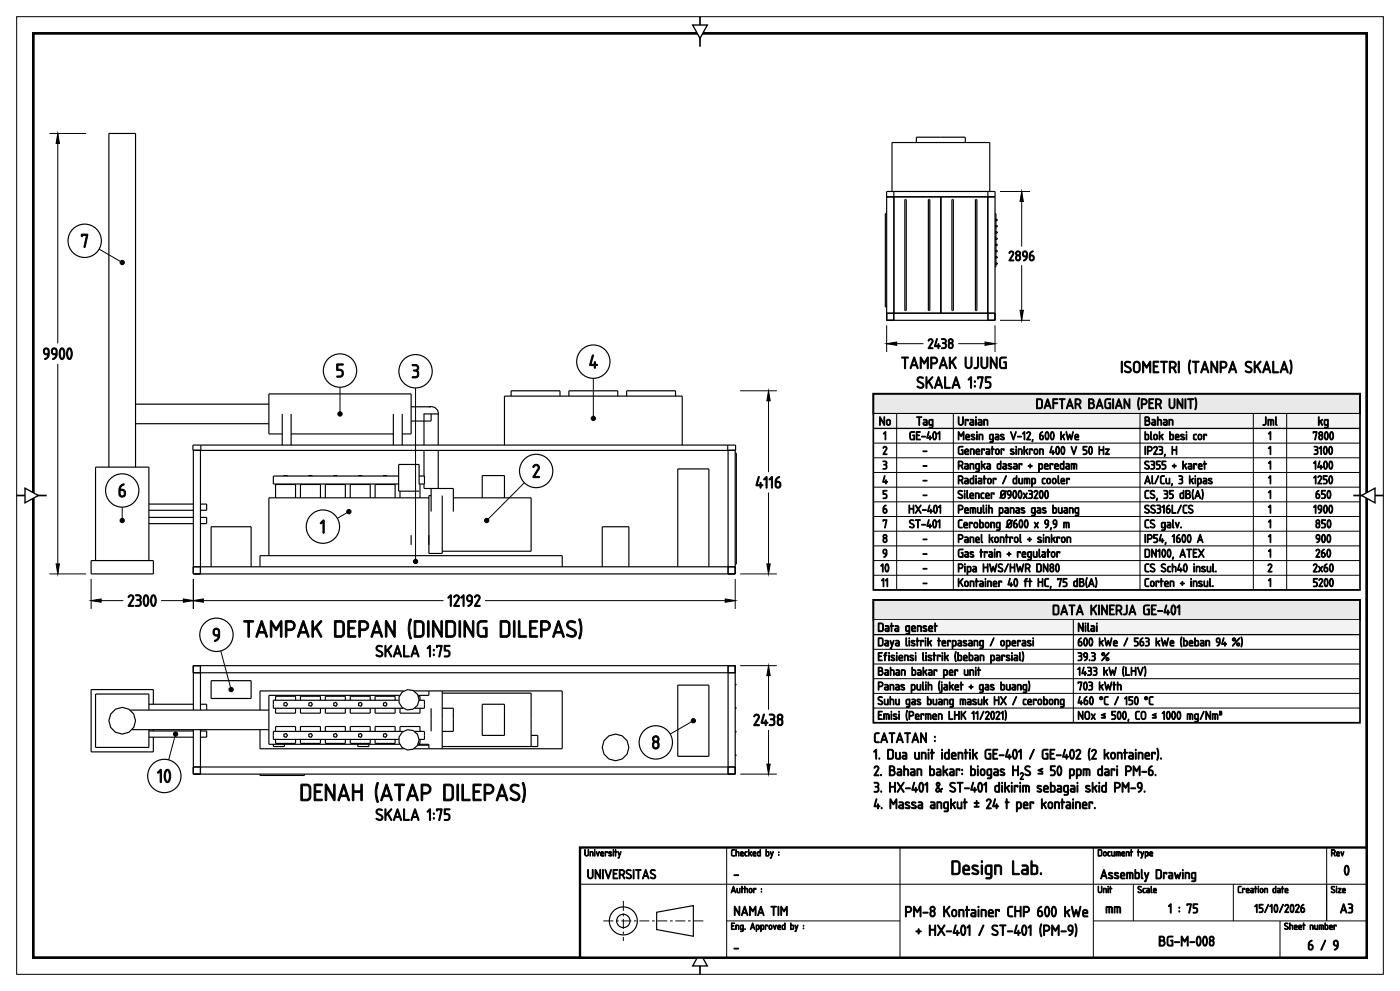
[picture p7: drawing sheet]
<svg xmlns="http://www.w3.org/2000/svg" width="420mm" height="297mm" viewBox="0 0 420 297" stroke-linecap="round" stroke-linejoin="round" font-family="sans-serif">
<path d="M5 5h410v287h-410z" fill="none" stroke="#000" stroke-width=".3"/>
<path d="M10 10h400v277h-400z" fill="none" stroke="#000" stroke-width=".8" stroke-linecap="butt"/>
<path d="M210 5v9" fill="none" stroke="#000" stroke-width=".5"/>
<path d="M207.8 7.5h4.4l-2.2 4z" fill="#fff" stroke="#000" stroke-width=".4"/>
<path d="M210 283v9" fill="none" stroke="#000" stroke-width=".5"/>
<path d="M210 285.5l2.2 4h-4.4z" fill="#fff" stroke="#000" stroke-width=".4"/>
<path d="M5 148.5h9" fill="none" stroke="#000" stroke-width=".5"/>
<path d="M7.5 146.3l4 2.2-4 2.2z" fill="#fff" stroke="#000" stroke-width=".4"/>
<path d="M406 148.5h9" fill="none" stroke="#000" stroke-width=".5"/>
<path d="M408.5 148.5l4-2.2v4.4z" fill="#fff" stroke="#000" stroke-width=".4"/>
<path d="M174 254h236v33h-236z" fill-rule="evenodd" fill="#fff"/>
<path d="M174 254h236v33h-236z" fill="none" stroke="#000" stroke-width=".7" stroke-linecap="butt"/>
<path d="M218 254v33M270 254v33M328 254v33M398 254v22M174 265h236M218 276h52M328 276h82M340 265v11M370 265v11M384 276v11" fill="none" stroke="#000" stroke-width=".3"/>
<g fill="none" stroke="#000" stroke-width=".35">
<path d="M197 273.4l11-2v9.2l-11-2z"/>
<circle cx="187" cy="276" r="4.2"/>
<circle cx="187" cy="276" r="2"/>
</g>
<path d="M181 276h30M187 270v12" fill="none" stroke="#000" stroke-width=".3" stroke-dasharray="3 .8 .8 .8" stroke-linecap="butt"/>
<path d="M262 118h146v6h-146z" fill-rule="evenodd" fill="#e9e9e9"/>
<path d="M262 118h146v6h-146z" fill="none" stroke="#000" stroke-width=".5"/>
<path d="M262 124h146v4.4h-146z" fill-rule="evenodd" fill="#f3f3f3"/>
<path d="M262 128.4h146" fill="none" stroke="#000" stroke-width=".4"/>
<g fill="none" stroke="#000" stroke-width=".3">
<path d="M262 132.8h146M262 137.2h146M269 124v52.8M286 124v52.8M342 124v52.8M376 124v52.8M386 124v52.8M262 141.6h146M262 146h146M262 150.4h146M262 154.8h146M262 159.2h146"/>
<path d="M262 163.6h146M262 168h146M262 172.4h146M262 176.8h146"/>
</g>
<path d="M262 118h146v58.8h-146z" fill="none" stroke="#000" stroke-width=".5"/>
<path d="M262 179.8h146v6h-146z" fill-rule="evenodd" fill="#e9e9e9"/>
<path d="M262 179.8h146v6h-146z" fill="none" stroke="#000" stroke-width=".5"/>
<path d="M262 185.8h146v4.4h-146z" fill-rule="evenodd" fill="#f3f3f3"/>
<path d="M262 190.2h146" fill="none" stroke="#000" stroke-width=".4"/>
<g fill="none" stroke="#000" stroke-width=".3">
<path d="M14.8 40h11M17.3 40v63M17.3 109v63M14.8 172h11M27.3 173.5v9M58 173.5v9M220.6 173.5v9M27.3 180h9.7M48.3 180h84.8M145.5 180h75.1M262 194.6h146M262 199h146"/>
<path d="M322 185.8v30.8M262 203.4h146M262 207.8h146M262 212.2h146M262 216.6h146"/>
</g>
<path d="M262 179.8h146v36.8h-146z" fill="none" stroke="#000" stroke-width=".5"/>
<g fill="none" stroke="#000" stroke-width=".35">
<path d="M266 59v37h32.5v-38.6h-32.5v1.6h32.5M267.6 57.4v-14.7h29.3v14.7M268.1 57.4v38.6M268.2 59v34.9M271.5 59.8h.4v33.3h-.4zM274.9 42.7v-1.6h14.6l.1 1.6M278.5 59.8h.4v33.3h-.4zM282.2 59v34.9M282.3 59v34.9M285.6 59.8h.4v33.3h-.4zM292.8 59.8h-.2v33.3h.2M292.8 59.8h.2l.1 33.3h-.3"/>
<path d="M296.4 57.4l-.1 36.5M296.4 59v37M266 64h-.4v28h.4M282.2 64.5h.1M298.5 64h.3v16h-.3M298.5 78.8h.7v.4h-.7M298.5 65.7h.7v.4h-.7M298.5 67.6h.7v.4h-.7M298.5 69.5h.7v.4h-.7M298.5 71.3h.7v.4h-.7M298.5 73.2h.7v.4h-.7M298.5 75.1h.7v.4h-.7"/>
<path d="M298.5 76.9h.7v.4h-.7M266 93.9h32.5M153.3 118.7v-1.6h14.7v1.6M170.7 118.7v-1.6h14.6v1.6M188 118.7v-1.6h14.7v1.6M32.7 140v-100h8v100M40.7 127h40M40.7 121.1h40M58 135v37h162.6v-37M58 135h162.6M60.1 135v37M60.3 133.4v1.6h-2.4v-1.6h162.8v1.6h-2.4v-1.6"/>
<path d="M84.7 130.1h-4v-12h42.6v12h-2.6M84.7 124.1v9.3M87.3 124.1v9.3M87.3 130.1h30.7M118 124.1v9.3M120.7 124.1v9.3M123.3 121.9h6M127.2 124.1v9.3M127.2 135v7.7M128.7 121.9a2.18 2.18 0 0 1 2.8 2.2h-4.4M129.3 124.1v2.1h-6M131.5 124.1v9.3"/>
<path d="M131.5 135v11.4M151.3 133.4v-14.7h53.4v14.7M218.4 135v37M220.6 135.8h.3v33.3h-.3M44.7 151.1h13.3M44.7 155.1h13.3M44.7 152.9h13.3M44.7 156.9h13.3M60.1 151.1h1.9v1.8h-1.9M60.1 155.1h1.9v1.8h-1.9M82.7 149.2v-4h6v4M85.1 142.5h1.2"/>
<path d="M85.1 145.1v.1M86.3 145.1v.1M90.1 149.2v-4h6v4M92.5 142.5h1.2M92.5 145.1v.1M93.7 145.1v.1M97.6 149.2v-4h6v4M100 142.5h1.2M100 145.1v.1M101.2 145.1v.1M105.1 149.2v-4h6v4M107.5 142.5h1.2"/>
<path d="M107.5 145.1v.1M108.7 145.1v.1M112.5 149.2v-4h6v4M114.9 142.5h1.2M114.9 145.1v.1M116.1 145.1v.1M119.6 142.7h-37.6v2.3l37.6 .1M120 147.2v2M125.7 142.7h1.6v2.3l-1.6 .1M125.7 145.2v-6h-6.1v8h6.1M126 145.2v4M127.2 145.1v1.3h4.3"/>
<path d="M128.7 149.2h-48v17.3M129.3 146.4v6.9M129.3 148.5h-.6v17.4h4v-17.4M131.5 146.4h4.5v6.9M136 149.2h23.3v16h-26.6M144.7 149.2v-6.7h6.6v6.7M27.3 168h18.7v4h-18.7zM28.7 168v-28h16v28M58 169.9h162.6M63.3 169.9v-12h12v12M78 169.9v-3.4h90.7v3.4M123.3 160.4v2.9"/>
<path d="M128.7 160.4v2.9M180.7 169.9v-12h8v12M203.3 169.9v-29.4h9.4v29.4M60.1 199.5v13.3M218.4 199.5v32.5M39.1 212.8h41.6M39.6 218.7h41.1M44.7 212.8v-4.8h-16v16h16v-5.3M44.7 211.1h13.3M44.7 219.1h13.3M46 211.1v-4.4h-18.7v18.6h18.7v-4.4M46 218.7v.4"/>
<path d="M58 212.8v-13.3h162.6v32.5h-162.6v-13.3M58 201.6h162.6M60.1 219.1h1.9v1.8M60.1 211.1h1.9v1.7M60.1 218.7v13.3M63.3 204h12v5.3h-12zM78 218.7v5.7h43.2M80.7 212.8v5.9M80.7 218.7v4.4h39.2M82.7 209.9v-1.2h6v1.2M82.7 212.3v1.4h6v-1.4M82.7 219.2v-1.5h6v1.5"/>
<path d="M85.2 210.7l.7-.2 .4 .6-.4 .5-.7-.2zM90.1 209.9v-1.2h6v1.2M90.1 212.3v1.4h6v-1.4M90.1 219.2v-1.5h6v1.5M92.6 210.7l.7-.2 .4 .6-.4 .5-.7-.2zM97.6 209.9v-1.2h6v1.2M97.6 212.3v1.4h6v-1.4M97.6 219.2v-1.5h6v1.5M100.1 210.7l.7-.2 .4 .6-.4 .5-.7-.2zM105.1 209.9v-1.2h6v1.2M105.1 212.3v1.4h6v-1.4M105.1 219.2v-1.5h6v1.5"/>
<path d="M107.6 210.7l.7-.2 .4 .6-.4 .5-.7-.2zM112.5 209.9v-1.2h6v1.2M112.5 212.3v1.4h6v-1.4M112.5 219.2v-1.5h6v1.5M115 210.7l.7-.2 .4 .6-.4 .5-.7-.2zM119.6 209.9h-37.6v2.4h38.9M119.9 208.4h-39.2v4.4M120 212.3v1.4h6v-1.4M120 219.2v-1.5h6v1.5M120.9 219.2h-38.9v2.4h37.6M121.2 207.1h-43.2v5.7M124.2 207.1h44.5v17.3h-44.5"/>
<path d="M124.4 219.2h2.9v2.4h-1.6M125.5 208.7h.5v1.2M125.7 209.9h1.6v2.4h-2.9M128.7 207.1v1.3h-3.3M129.3 212.3v6.9M132.7 212.3h3.3v6.9M132.7 207.1v17.3M132.7 207.7h26.6v16M132.7 219.2h3.3M144.7 211.1h6.6v9.3h-6.6zM203.3 205.3h9.4v21.4h-9.4zM220.6 219.1l.3 .2-.3 .1"/>
<path d="M220.6 212.1l.3 .1-.3 .2M220.6 205l.3 .2-.3 .1M44.7 220.9h13.3M58 229.9h162.6M60.1 220.9h1.9M78 232v.4h13.3v-.4M82 223.1v.6h3.3v-.6M82.7 221.6v1.2h6v-1.2M85.2 220l.7-.2 .4 .6-.4 .6-.7-.2zM90.1 221.6v1.2h6v-1.2M92.6 220l.7-.2 .4 .6-.4 .6-.7-.2zM97.6 221.6v1.2h6v-1.2"/>
<path d="M100.1 220l.7-.2 .4 .6-.4 .6-.7-.2zM105.1 221.6v1.2h6v-1.2M107.3 223.1v.6h3.4v-.6M107.6 220l.7-.2 .4 .6-.4 .6-.7-.2zM112.5 221.6v1.2h6v-1.2M115 220l.7-.2 .4 .6-.4 .6-.7-.2zM125.3 223.3h3.4M125.4 223.1h3.3v1.3M126 221.6v1.2h-.5M159.3 220.4h2v3.3h-28.6M220.6 226.2l.3 .1-.3 .2"/>
<circle cx="36.7" cy="216" r="4"/>
<circle cx="122.7" cy="209.7" r="3.1"/>
<circle cx="122.7" cy="221.7" r="3.1"/>
<circle cx="184.7" cy="224" r="4"/>
</g>
<path d="M17.3 40l.5 3h-1zM16.8 169h1l-.5 3zM27.3 180l3-.5v1zM58 180l3-.5v1zM55 179.5l3 .5-3 .5zM217.6 179.5l3 .5-3 .5z" fill="#000" stroke="#000" stroke-width=".3"/>
<path d="M11.9 103.4h10.8v5.1h-10.8z" fill-rule="evenodd" fill="#fff"/>
<path d="M222.1 117.1h11M230.6 117.1v24.4M230.6 147.6v24.4M222.1 172h11" fill="none" stroke="#000" stroke-width=".3"/>
<path d="M230.6 117.1l.5 3h-1zM230.1 169h1l-.5 3z" fill="#000" stroke="#000" stroke-width=".3"/>
<path d="M225.7 142h9.7v5.1h-9.7z" fill-rule="evenodd" fill="#fff"/>
<path d="M222.1 199.5h11M230.6 199.5v13.2M230.6 218.8v13.2M222.1 232h11" fill="none" stroke="#000" stroke-width=".3"/>
<path d="M230.6 199.5l.5 3h-1zM230.1 229h1l-.5 3z" fill="#000" stroke="#000" stroke-width=".3"/>
<path d="M225.1 213.2h10.9v5.1h-10.9z" fill-rule="evenodd" fill="#fff"/>
<path d="M300 57.4h9M306.5 57.4v16.5M306.5 79.5v16.5M266 97.5v8M298.5 97.5v8M300 96h9M266 103h11M287.5 103h11" fill="none" stroke="#000" stroke-width=".3"/>
<path d="M306.5 57.4l.5 3h-1zM306 93h1l-.5 3zM266 103l3-.5v1zM295.5 102.5l3 .5-3 .5z" fill="#000" stroke="#000" stroke-width=".3"/>
<path d="M301.7 74.4h9.6v4.6h-9.6z" fill-rule="evenodd" fill="#fff"/>
<circle cx="96.9" cy="157.8" r="5" fill="#fff" stroke="#000" stroke-width=".35"/>
<path d="M104.7 153.3l-3.5 2" fill="none" stroke="#000" stroke-width=".3"/>
<circle cx="104.7" cy="153.3" r=".65" fill="#000" stroke="#000" stroke-width=".3"/>
<circle cx="160.8" cy="141.2" r="5" fill="#fff" stroke="#000" stroke-width=".35"/>
<path d="M157.3 144.7l-11.3 11.3" fill="none" stroke="#000" stroke-width=".3"/>
<circle cx="146" cy="156" r=".65" fill="#000" stroke="#000" stroke-width=".3"/>
<circle cx="124.7" cy="111.3" r="5" fill="#fff" stroke="#000" stroke-width=".35"/>
<path d="M124.7 116.3v52" fill="none" stroke="#000" stroke-width=".3"/>
<circle cx="124.7" cy="168.3" r=".65" fill="#000" stroke="#000" stroke-width=".3"/>
<circle cx="178" cy="108.4" r="5" fill="#fff" stroke="#000" stroke-width=".35"/>
<path d="M178 113.4v12" fill="none" stroke="#000" stroke-width=".3"/>
<circle cx="178" cy="125.4" r=".65" fill="#000" stroke="#000" stroke-width=".3"/>
<circle cx="102" cy="111.1" r="5" fill="#fff" stroke="#000" stroke-width=".35"/>
<path d="M102 116.1v8" fill="none" stroke="#000" stroke-width=".3"/>
<circle cx="102" cy="124.1" r=".65" fill="#000" stroke="#000" stroke-width=".3"/>
<circle cx="36.7" cy="147" r="5" fill="#fff" stroke="#000" stroke-width=".35"/>
<path d="M36.7 152v4" fill="none" stroke="#000" stroke-width=".3"/>
<circle cx="36.7" cy="156" r=".65" fill="#000" stroke="#000" stroke-width=".3"/>
<circle cx="25.4" cy="72.2" r="5" fill="#fff" stroke="#000" stroke-width=".35"/>
<path d="M29.7 74.7l7 4" fill="none" stroke="#000" stroke-width=".3"/>
<circle cx="36.7" cy="78.7" r=".65" fill="#000" stroke="#000" stroke-width=".3"/>
<circle cx="196.7" cy="222.5" r="5" fill="#fff" stroke="#000" stroke-width=".35"/>
<path d="M208 216l-6.9 4" fill="none" stroke="#000" stroke-width=".3"/>
<circle cx="208" cy="216" r=".65" fill="#000" stroke="#000" stroke-width=".3"/>
<circle cx="64.9" cy="190.2" r="5" fill="#fff" stroke="#000" stroke-width=".35"/>
<path d="M66.2 195.1l3.1 11.6" fill="none" stroke="#000" stroke-width=".3"/>
<circle cx="69.3" cy="206.7" r=".65" fill="#000" stroke="#000" stroke-width=".3"/>
<circle cx="49.3" cy="232.6" r="5" fill="#fff" stroke="#000" stroke-width=".35"/>
<path d="M52.7 220l-2.1 7.7" fill="none" stroke="#000" stroke-width=".3"/>
<circle cx="52.7" cy="220" r=".65" fill="#000" stroke="#000" stroke-width=".3"/>
<g font-size="6.8">
<text x="72.8" y="191">TAMPAK DEPAN (DINDING DILEPAS)</text>
<text x="89.8" y="240">DENAH (ATAP DILEPAS)</text>
</g>
<text font-size="5.7" x="285.1" y="262.2">Design Lab.</text>
<g font-size="5.4">
<text x="24.1" y="74.2">7</text>
<text x="100.7" y="113.1">5</text>
<text x="123.4" y="113.3">3</text>
<text x="176.6" y="110.4">4</text>
<text x="159.6" y="143.2">2</text>
<text x="35.3" y="149">6</text>
<text x="95.9" y="159.8">1</text>
<text x="63.6" y="192.2">9</text>
<text x="195.3" y="224.5">8</text>
<text x="47.1" y="234.6">10</text>
</g>
<g font-size="4.7">
<text x="12.7" y="107.7">9900</text>
<text x="270.2" y="110.5">TAMPAK UJUNG</text>
<text x="336" y="111.8">ISOMETRI (TANPA SKALA)</text>
<text x="274.9" y="116.4">SKALA 1:75</text>
<text x="226.5" y="146.3">4116</text>
<text x="38.2" y="181.8">2300</text>
<text x="134.3" y="181.8">12192</text>
<text x="112.6" y="196.9">SKALA 1:75</text>
<text x="225.9" y="217.5">2438</text>
<text x="112.6" y="245.9">SKALA 1:75</text>
</g>
<g font-size="4.3">
<text x="271.3" y="274.8">PM-8 Kontainer CHP 600 kWe</text>
<text x="274.6" y="280.4">+ HX-401 / ST-401 (PM-9)</text>
</g>
<g font-size="4.1">
<text x="302.5" y="78.2">2896</text>
<text x="278.2" y="104.5">2438</text>
<text x="310.6" y="122.5">DAFTAR BAGIAN (PER UNIT)</text>
<text x="315.6" y="184.3">DATA KINERJA GE-401</text>
<text x="262" y="222.6">CATATAN :</text>
<text x="262" y="227.6">1. Dua unit identik GE-401 / GE-402 (2 kontainer).</text>
<text x="262" y="232.5">2. Bahan bakar: biogas H S ≤ 50 ppm dari PM-6.</text>
<text x="262" y="237.5">3. HX-401 &amp; ST-401 dikirim sebagai skid PM-9.</text>
<text x="262" y="242.4">4. Massa angkut ± 24 t per kontainer.</text>
<text x="403" y="262.3">0</text>
<text x="347.4" y="283.6">BG-M-008</text>
<text x="392.2" y="284.8">6 / 9</text>
</g>
<g font-size="3.8">
<text x="176" y="263.4">UNIVERSITAS</text>
<text x="220" y="263.4">-</text>
<text x="330" y="263.4">Assembly Drawing</text>
<text x="220" y="274.4">NAMA TIM</text>
<text x="331.6" y="273.7">mm</text>
<text x="350.4" y="273.7">1 : 75</text>
<text x="401.9" y="273.7">A3</text>
<text x="220" y="285.4">-</text>
</g>
<g font-size="3.5">
<text x="263.6" y="127.5">No</text>
<text x="274.8" y="127.5">Tag</text>
<text x="287.2" y="127.5">Uraian</text>
<text x="343.2" y="127.5">Bahan</text>
<text x="378.7" y="127.5">Jml</text>
<text x="395.2" y="127.5">kg</text>
<text x="263.2" y="189.3">Data genset</text>
<text x="323.2" y="189.3">Nilai</text>
</g>
<g font-size="3.4">
<text x="264.9" y="131.9">1</text>
<text x="272.7" y="131.9">GE-401</text>
<text x="287.2" y="131.9">Mesin gas V-12, 600 kWe</text>
<text x="343.2" y="131.9">blok besi cor</text>
<text x="380.4" y="131.9">1</text>
<text x="393.7" y="131.9">7800</text>
<text x="264.7" y="136.2">2</text>
<text x="276.7" y="136.2">-</text>
<text x="287.2" y="136.2">Generator sinkron 400 V 50 Hz</text>
<text x="343.2" y="136.2">IP23, H</text>
<text x="380.4" y="136.2">1</text>
<text x="394" y="136.2">3100</text>
<text x="264.7" y="140.6">3</text>
<text x="276.7" y="140.6">-</text>
<text x="287.2" y="140.6">Rangka dasar + peredam</text>
<text x="343.2" y="140.6">S355 + karet</text>
<text x="380.4" y="140.6">1</text>
<text x="394" y="140.6">1400</text>
<text x="264.6" y="145.1">4</text>
<text x="264.7" y="149.4">5</text>
<text x="276.7" y="145.1">-</text>
<text x="276.7" y="149.4">-</text>
<text x="287.2" y="145.1">Radiator / dump cooler</text>
<text x="287.2" y="149.4">Silencer Ø900x3200</text>
<text x="343.2" y="145.1">Al/Cu, 3 kipas</text>
<text x="343.2" y="149.4">CS, 35 dB(A)</text>
<text x="380.4" y="145.1">1</text>
<text x="380.4" y="149.4">1</text>
<text x="394" y="145.1">1250</text>
<text x="394.5" y="149.4">650</text>
<text x="264.7" y="153.9">6</text>
<text x="272.4" y="153.9">HX-401</text>
<text x="287.2" y="153.9">Pemulih panas gas buang</text>
<text x="343.2" y="153.9">SS316L/CS</text>
<text x="380.4" y="153.9">1</text>
<text x="394" y="153.9">1900</text>
<text x="264.7" y="158.2">7</text>
<text x="272.6" y="158.2">ST-401</text>
<text x="287.2" y="158.2">Cerobong Ø600 x 9,9 m</text>
<text x="343.2" y="158.2">CS galv.</text>
<text x="380.4" y="158.2">1</text>
<text x="394.5" y="158.2">850</text>
<text x="264.6" y="162.7">8</text>
<text x="264.6" y="167">9</text>
<text x="276.7" y="162.7">-</text>
<text x="276.7" y="167">-</text>
<text x="287.2" y="162.7">Panel kontrol + sinkron</text>
<text x="287.2" y="167">Gas train + regulator</text>
<text x="343.2" y="162.7">IP54, 1600 A</text>
<text x="343.2" y="167">DN100, ATEX</text>
<text x="380.4" y="162.7">1</text>
<text x="380.4" y="167">1</text>
<text x="394.6" y="162.7">900</text>
<text x="394.6" y="167">260</text>
<text x="264.1" y="171.4">10</text>
<text x="276.7" y="171.4">-</text>
<text x="287.2" y="171.4">Pipa HWS/HWR DN80</text>
<text x="343.2" y="171.4">CS Sch40 insul.</text>
<text x="380.2" y="171.4">2</text>
<text x="393.8" y="171.4">2x60</text>
<text x="264.3" y="175.9">11</text>
<text x="276.7" y="175.9">-</text>
<text x="287.2" y="175.9">Kontainer 40 ft HC, 75 dB(A)</text>
<text x="343.2" y="175.9">Corten + insul.</text>
<text x="380.4" y="175.9">1</text>
<text x="393.8" y="175.9">5200</text>
<text x="263.2" y="193.7">Daya listrik terpasang / operasi</text>
<text x="323.2" y="193.7">600 kWe / 563 kWe (beban 94 %)</text>
<text x="263.2" y="198.1">Efisiensi listrik (beban parsial)</text>
<text x="263.2" y="202.5">Bahan bakar per unit</text>
<text x="323.2" y="198.1">39.3 %</text>
<text x="323.2" y="202.5">1433 kW (LHV)</text>
<text x="263.2" y="206.9">Panas pulih (jaket + gas buang)</text>
<text x="323.2" y="206.9">703 kWth</text>
<text x="263.2" y="211.2">Suhu gas buang masuk HX / cerobong</text>
<text x="263.2" y="215.7">Emisi (Permen LHK 11/2021)</text>
<text x="323.2" y="211.2">460 °C / 150 °C</text>
<text x="323.2" y="215.7">NOx ≤ 500, CO ≤ 1000 mg/Nm³</text>
<text x="376.3" y="273.5">15/10/2026</text>
</g>
<text font-size="2.8" x="305.9" y="233.6">2</text>
<g font-size="2.7">
<text x="175.2" y="256.6">University</text>
<text x="219.2" y="256.6">Checked by :</text>
<text x="329.2" y="256.6">Document type</text>
<text x="399.2" y="256.6">Rev</text>
<text x="219.2" y="267.6">Author :</text>
<text x="329.2" y="267.6">Unit</text>
<text x="341.2" y="267.6">Scale</text>
<text x="371.2" y="267.6">Creation date</text>
<text x="399.2" y="267.6">Size</text>
<text x="219.2" y="278.6">Eng. Approved by :</text>
<text x="385.2" y="278.6">Sheet number</text>
</g>
</svg>
